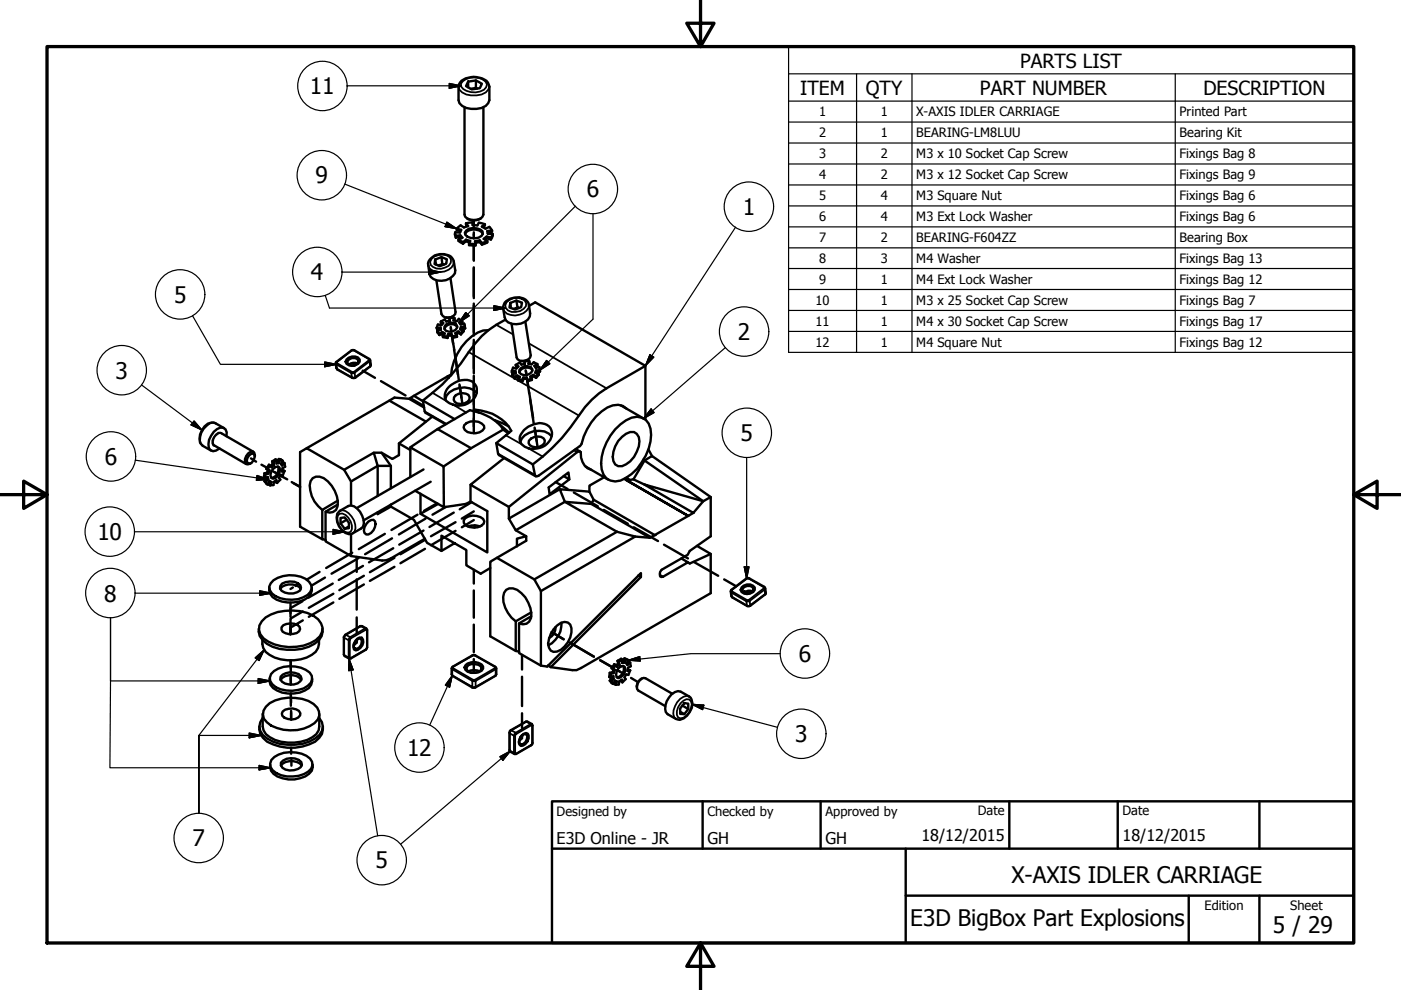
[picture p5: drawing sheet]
<svg xmlns="http://www.w3.org/2000/svg" width="297mm" height="210mm" viewBox="0 0 297 210" stroke-linecap="round" stroke-linejoin="round" font-family="sans-serif">
<!-- layer: Tweak Trail (ISO) -->
<g fill="none" stroke="#000" stroke-width=".51">
<path d="M100.5 46.8v1.2M100.5 49.2v1.3M100.5 52.1v3.2M100.5 56.7v6.5M76.9 78.6l2.6 1.5M95.2 67.3l.2 1.1M95.6 69.3l.1 1v-.2M95.6 69.6v.2M96.1 72.9l-.2-1.2 .4 2.5M96.3 74.1l.8 5.3M96.5 75.5l.8 5.1M100.5 64.4v6.8"/>
<path d="M100.5 72v7.2M100.5 79.7v7.4M111.2 76.6l.1 1M111.4 78.5l.2 1v-.3M111.5 78.7l.1 .3M53.2 97.2l1.1 .7M55.4 98.5l1.2 .7M57.7 99.8l.6 .4M80.8 80.8l5.2 3.1M87.2 84.6l2.7 1.5M97.4 81.5l.6 4.1M100.5 87.3v4.6"/>
<path d="M112 82l-.2-1.1 .4 2.5M112.2 83.2l.8 5.4M112.4 84.7l.8 5.1M113.3 90.6l.7 4.2M58.2 100.1l1.8 1M58.9 100.5l2 1.1M61.8 102.2l1.8 1-1.4-.7M74.7 117.2l-5.5 3.2M75.6 118.1v3.2M76 118.3l-5.7 3.3M77 120l-5.2 3M81.6 113.2l-5.5 3.2"/>
<path d="M83.1 114.1l-5.7 3.4M83.4 116.2l-5.2 3M83.6 118.3l-5.2 3M88.5 109.1l-5.5 3.3M89.8 112.5l-5.2 3M90.1 114.5l-5.2 3M90.1 116.4l-5.2 3M90.2 110l-5.6 3.3M92.6 106.7l-2.7 1.6M94.6 107.5l-2.9 1.6M96.2 108.7l-5.1 3M96.6 110.7l-5.2 3"/>
<path d="M96.6 112.6l-5.2 3M100 106.5l-2.5 1.5M100.5 108.4l-2.6 1.6M100.5 110.3l-2.6 1.5M117.8 102.2l2.5 1.5M121.7 104.4l5 3M128 108.1l5.1 2.9M134.4 111.8l5.1 2.9M140.8 115.5l5.1 2.9M147.1 119.2l5.2 2.9M61.6 127.8v2.2M61.6 132.6v1.9"/>
<path d="M61.6 132.2l.1 2.3M62.1 124.6l-.5 .3M63.2 123.9l-.5 .3M64.1 127.5l-2.5 1.4v1.9M64.2 129.6l-2.6 1.6v1.1M64.2 131.5l-2.6 1.6v.4M67.8 121.3l-2.8 1.6M68.9 122.5l-2.9 1.7M70.5 123.7l-5.1 3M70.7 125.9l-5.2 3M70.7 127.7l-5.2 3.1M75.6 122.8v6.5"/>
<path d="M75.6 130.9v3.2M75.6 135.7v.2M75.6 136.1v.2M77.2 122.1l-5.3 3M77.2 123.9l-5.3 3.1M83.6 120.2l-5.2 3M100.5 120.8v2.9M100.5 125.2v5.8M100.5 132.4v5.9M100.5 139.7v3M110.7 138.8v3.2M117 134l2.5 1.5"/>
<path d="M120.8 136.2l5.1 3M127.3 140l2.5 1.4M153.5 122.8l2.6 1.5M157.8 125.3l.3 .2M158.4 125.6l.3 .2M61.7 140.8v1.7M61.7 147.9v1.7M61.7 140.1v1.7M61.7 142.8v2.3M61.7 147.5v-.5v1.9M61.7 150.7v1.9M61.7 158.5v1.3"/>
<path d="M110.7 143.5v6.2M110.7 151.2v3.1M110.7 155.9v.2M110.7 156.4v.2M131.1 142.2l-.2-.1 1.4 .8M131.3 142.3l.1 .1M133.8 143.7l1.5 .9M61.8 161.1v1.2"/>
</g>
<g fill="#000">
<circle cx="74.9" cy="77.4" r=".25"/>
<circle cx="75" cy="77.5" r=".25"/>
</g>
<!-- layer: Visible (ISO) -->
<g fill="none" stroke="#000" stroke-width=".51">
<path d="M97.2 18.4v2.8a2.56 2.56 0 0 0 2.7 1.9 3.7 3.7 0 0 0 3.6-1.2l.3-.7v-2.8M99.3 17.3l1.6-.2 1.3 .7-.5 .9-1.7 .3-1.2-.7zM99.3 17.3v1.2M100.9 17.1v1.5l.3 .2M100.9 18.6l-1.1 .2M98.5 22.8v22.7a1.68 1.68 0 0 0 2 1.1 1.71 1.71 0 0 0 2-1.1v-22.7M92.3 55l1.3-.5 1.1 .5-.1 .9-1.3 .5-1.2-.4zM92.3 55l.2 1.1M93.6 54.5l.2 1.5 .3 .1M93.8 56l-.8 .3M95.5 59l1.1 7.1a1.63 1.63 0 0 1-1.4 1.3 1.63 1.63 0 0 1-1.6-.8l-1.1-7.2M96.2 55.4l.3 1.9a2.63 2.63 0 0 1-2.9 2.2 2.33 2.33 0 0 1-2.5-1.4l-.3-1.8"/>
<path d="M96.5 49.4l.1 1M96.6 50l1-.1v.3l-1 .2M96.6 50v.4M96.8 48.5l1 .2-.3 .6-1-.1 .1 .8M96.8 48.5v.3l.8 .2M97.2 50.8l1 .5M97.2 50.8v.3l1 .6M97.6 50.2l.3 .3M97.6 49.9l.4 .5-.8 .4M98.2 51.3v.4M98.6 49.6a2.27 2.27 0 0 1 3.8 0M98.8 47.3l.5 .6-.9 .3-.7-.4-.9 .7"/>
<path d="M98.8 47.3l1.3-.1 .1 .5 1 .1 .3-.6 1.3 .3M98.8 47.3l.2 .7M98.8 50.8v.4M98.8 50.8l.9 .3-.3 .6M98.8 51.2l.8 .2M98.8 51.2l-.6 .5M98.8 50.8l-.6 .5M98.9 48.9a2.73 2.73 0 0 1 3.4 .2l.1 .5a2.24 2.24 0 0 1-3.3 .6l-.4-.4-.1-.5zM99.1 46.3a2.52 2.52 0 0 0 2.8 0M99.4 51.7h1.4M99.4 51.7v.3h.7h.7v-.3M101.7 51l-1 .2 .1 .5"/>
<path d="M101.7 51.3l-.9 .2M102.2 51.5l-.5-.5v.3l.5 .6M102.2 51.5v.4M102.4 48.2l.4-.3v-.4l-.6 .5 .7 .5 .9-.4 .5 .8M103.2 50.1l-.6 .5 .7 .5M103.2 50.5l-.4 .3M103.3 51.1l-1.1 .4M103.3 51.1v.3l-1.1 .5M103.4 49.3l.9-.1v-.3l-1 .1 .1 .6M103.4 49.6h1.1M103.4 49.4v.2M104.1 50.4l-.9-.3v.4l.9 .3"/>
<path d="M104.1 50.4v.4M104.5 49.6l-.4 .8M104.5 49.6l-.2 .8-.2 .4M73.5 76.2a1.82 1.82 0 0 1 2.8 0 1.35 1.35 0 0 1-1.7 1.4l-.6-.2-.5-.3-.2-.4zM73.7 76.6a1.38 1.38 0 0 1 2.3 0 1.34 1.34 0 0 1-2.3 .4zM75.8 77.1a1.82 1.82 0 0 0-1.8 .2M92.6 69.5v.3h.8v.1M92.6 69.5l.8-.1 .1 .5-.8 .2M92.7 70.1v.4l.5 .5M92.7 70.1l.5 .7M93.2 70.8l.6-.4 .1 .3-.7 .3M93.2 70.8v.2"/>
<path d="M93.5 68.2v.3l.3 .2M93.5 68.2l.5 .3-.4 .4-.8-.1-.2 .7M93.8 70.4l.5 .3-.4 .5M93.9 71.2v.3l1 .2M93.9 71.2l.9 .2M93.9 70.7l.3 .2M94.6 68.8a1.57 1.57 0 0 1 2.3 .3v.4a1.63 1.63 0 0 1-2.7 .3v-.5zM94.8 71.4l.2-.6 .1 .4-.2 .5M94.8 71.4l.1 .3M95 70.8h.8v.5M95.1 71.2h.7M95.9 67.2l-1.3 .1"/>
<path d="M96.3 67.4v.5M96.3 67.4h-1l.1 .5-.8 .3-.3-.5-.8 .5M96.3 67.4l-.2 .5 .7 .2 .5-.5 .7 .4M96.8 71.1l.1 .3-1 .3-.1-.4M96.8 71.1l-1 .2M97 69.3a1.59 1.59 0 0 0-2.8 .5M97.2 70.3l-.7 .3 .3 .5M97.2 70.6l-.5 .3M97.7 70.6l-.5-.3v.3l.5 .3M97.7 70.6v.3M97.7 69.3l-.2 .5 .8 .2M97.8 69.6l-.1 .3"/>
<path d="M98 68l-.7 .4 .4 .4 .7-.2 .2 .7M98 68v.3l-.5 .3M98.3 70v.3l-.6 .6M98.3 70l-.6 .6M98.6 69.3h-.9l.1 .3h.8M98.6 69.3v.3M98.6 68.9v.7M103.6 70a6.2 6.2 0 0 0-4.7 2.3 12 12 0 0 0-3.3 7.3M108.2 64.2l1.3-.5 1.2 .5-.2 .9-1.3 .5-1.2-.4zM108.2 64.2l.1 1.1M108.5 78.6v.4h.8M108.5 78.6h.8v.6"/>
<path d="M108.6 79.3l.5 .9M108.6 79.3l.4 .6M109 79.9l.7-.3v.3l-.6 .3M109 79.9l.1 .3M109.3 78.9v.3M109.3 77.4l.1 .2 .3 .2M109.3 77.4l.6 .3-.4 .4-.7-.2-.3 .7M109.3 79.2l-.7 .1M109.5 63.7l.2 1.5 .3 .1M109.7 79.6l.5 .3-.4 .5M109.7 65.2l-.8 .3M109.7 79.9l.3 .2"/>
<path d="M110.5 78a1.66 1.66 0 0 1 2.3 .2 1.47 1.47 0 0 1-2.3 1.1l-.4-.3v-.5zM111.4 68.2l1.1 7.1a1.67 1.67 0 0 1-1.3 1.2 1.67 1.67 0 0 1-1.7-.7l-1-7.2M111.8 76.3l-.6 .3h-.8M112.1 64.6l.3 1.9a2.25 2.25 0 0 1-2 2.1 3.1 3.1 0 0 1-3.1-.7l-.6-2.5M112.2 76.6v.5M112.2 76.6h-1l.1 .5-.7 .2-.4-.4-.9 .5M112.2 76.6l-.2 .5 .7 .2 .5-.5 .7 .4M112.9 78.5a1.65 1.65 0 0 0-2.8 .5M113 79.5l-.6 .4 .4 .4M113.1 79.8l-.5 .2M113.6 79.8l-.6-.3 .1 .3 .6 .3M113.6 79.8l.1 .3"/>
<path d="M113.7 78.5l-.2 .5 .7 .2M113.7 78.8v.3M113.9 77.2l-.6 .4 .3 .4 .8-.2v.7M113.9 77.2l.1 .3-.5 .3M114.2 79.2v.3l-.5 .6M114.2 79.2l-.6 .6M114.4 78.5h-.7v.3h.8M114.4 78.5l.1 .3M114.4 78.1l.1 .7M43 94.5l1.8 1M45.5 94.5l6.7 3.9M45.7 89.8l1.8 1"/>
<path d="M46.9 91.9l6.8 3.9M48 92.5l.1-.8-.3-.7-.4-.3a2.56 2.56 0 0 0-2.6 1.7 2.69 2.69 0 0 0-.2 3l.5 .3 .7-.2 .7-.4M52.8 96.6l.5-.4h.4a1.38 1.38 0 0 1-.9 2.1l-.3-.2-.2-.4 .2-.6zM54 96.7l-.1-.7-.3-.3a1.86 1.86 0 0 0-1.5 2.6l.4 .2 .7-.3M56.7 99.5l.4 .2-.2 .7M56.8 99.6l-.2 .6M57.3 98.7l-.3-.2-.5 .9 .2 .1M57.3 98.7l-.6 .8M57.7 97.8l.1 .6 .3 .2-.1-.6M57.7 97.8l.3 .2M57.8 98.4l-.4 .4M57.8 99.5l.6-.5 .5-.1 .3 .2a1.84 1.84 0 0 1-1.4 2.4l-.3-.2-.2-.6 .2-.6z"/>
<path d="M58.1 98.6l-.5 .5-.3-.4M58.7 98h.2M58.7 97.6l-.1 .7 .5-.1M58.7 97.6l-.3-.2-.7 .4M58.7 97.6l-.7 .4M58.9 98.9a1.81 1.81 0 0 1-1.4 2.4M59.1 97.3l-.2 .7 .2 .2 .3-.8M59.1 97.3l.7 .3M59.1 97.3l.3 .1M59.4 97.4l.5 .3-.3 .6 .2 .4 .5-.5M59.9 99.7l.4 .2M60.3 99.9l-.4 .9-.3-.1-.5 .6 .3 .4-.7 .7"/>
<path d="M60.3 98.2l.2 .8-.6 .3-.1 .7 .5-.1M60.3 98.2l-.2-.2-.5 .5M89.8 99.5l-14.2 8.2M109.8 80.4l.1 .3 .8 .2M109.8 80.4l.9 .2M110.7 80.6l.2-.6 .1 .4-.3 .5M110.7 80.6v.3M110.9 80h.8l.1 .6M111.7 80.3l-.7 .1M112.8 80.3v.3l-1 .3v-.3M112.8 80.3l-1 .3M122.4 95.9l-14.5 11.6"/>
<path d="M124.1 98.9l4.9 2.8M130.4 91a7.2 7.2 0 0 1 4.7-2.6 2.81 2.81 0 0 1 2.8 2.5 11 11 0 0 1-6.3 11 2.95 2.95 0 0 1-4-2.4 10.8 10.8 0 0 1 2.8-8.5zM131.6 86l4.9 2.7M131.9 92.6l.8-.6 .9-.4a1.7 1.7 0 0 1 2 2 5.9 5.9 0 0 1-3.7 5.2 1.65 1.65 0 0 1-2-1.9 6 6 0 0 1 2-4.3zM56.1 100.4l.5-.2 .3 .2-.6 .1M56.1 102l.5-.5 .3 .1-.6 .6M56.1 100.4l.2 .1M56.1 100.4l-.2 .9 .3 .1M56.1 102l.2 .2M56.1 102l.6 .7M56.2 101.4l.6-.3 .1 .5M56.3 100.5l-.1 .9"/>
<path d="M56.3 102.2l.4 .5M56.5 101.3l.1 .2M56.7 102.7l.4-.7 .5 .2-.3 .7M57.1 102.1h.1M57.3 102.1l-.3 .7 .3 .1M58.4 102v.2l.3 .2M58.7 102.4l-.1-.6-.5 .3-.1 .7-.7 .1M72.1 108.3l1.8-1a2.19 2.19 0 0 1 2.4 1.2 3.3 3.3 0 0 1 .7 3.2l-.4 .3-1.8 1.1M72.2 109.8l.9-.1 .9 1.1v1.2l-.9 .1-.9-1.1zM73.5 110.2l-1.3 .8M74 111.6l-.9 .5M91.3 102.1l-14.2 8.2"/>
<path d="M54.9 133.3a3.1 3.1 0 0 0 1.7 3.2 10.5 10.5 0 0 0 10.1 0 3.1 3.1 0 0 0 1.7-3.2M55.6 135.7a2.96 2.96 0 0 0 1.5 3.1 8.8 8.8 0 0 0 9.8-.6l.5-.8 .2-1.7M56.3 130.9a10.6 10.6 0 0 1 10.1-.4 3.1 3.1 0 0 1 1.9 3.5 5.1 5.1 0 0 1-3.9 2.9 10.1 10.1 0 0 1-8.5-1.5 2.7 2.7 0 0 1 .4-4.5zM57.1 124.6a2.39 2.39 0 0 0 1.6 2.6 7 7 0 0 0 6.7-.6l.5-.7 .2-1.3M58 123a6.4 6.4 0 0 1 7.5 .4 1.72 1.72 0 0 1-.3 2.7 6.7 6.7 0 0 1-7.5-.3 1.72 1.72 0 0 1 .3-2.8zM59.4 124.9a2.76 2.76 0 0 1 3.4-.8l.6 .3 .4 .5M59.8 123.7a3.4 3.4 0 0 1 3.9 .4l.1 .5-.2 .6a3.3 3.3 0 0 1-3.9 .1l-.3-.6v-.5zM60.1 132.6a3.1 3.1 0 0 1 3.4 .3l.1 .5-.2 .4a3 3 0 0 1-3.5 .2l-.2-.5v-.5zM75.8 135.4l.5-.2h.4a1.76 1.76 0 0 1-1.3 2.7l-.3-.2a1.99 1.99 0 0 1 .7-2.3zM75.8 135.5l-.4 1-.4 .3M75.8 135.5l.5-.1 .3 .1a1.68 1.68 0 0 1-.9 2.1l-.5-.1-.2-.3 .1-.6zM132 139.9l-.1 .7 .5-.1"/>
<path d="M132 139.9l-.8 .4M132 139.9l-.3-.2-.8 .4M132.4 139.6l-.3 .7 .3 .2 .3-.8M132.4 139.6l.3 .1M132.4 139.6l.7 .3M132.7 139.7l.5 .3-.4 .6 .2 .4 .6-.5M157.2 124.6a1.82 1.82 0 0 1 2.8 0 1.35 1.35 0 0 1-1.6 1.4l-.7-.2-.5-.3-.2-.4zM157.7 124.5a1.26 1.26 0 0 1 2.1 .4 1.34 1.34 0 0 1-2.4 .5v-.5zM159.6 125.4a1.66 1.66 0 0 0-1.9 .3M55 154a3.2 3.2 0 0 0 1.6 3.3 10.6 10.6 0 0 0 10.2 0 3.2 3.2 0 0 0 1.7-3.3M55.7 151.4v2.6a3.4 3.4 0 0 0 2.6 2.9 9.2 9.2 0 0 0 8.8-1.2l.5-.9 .1-.8v-2.6M55.7 152.2a2.75 2.75 0 0 0 1 4.4 10.3 10.3 0 0 0 10 0 2.75 2.75 0 0 0 1-4.4"/>
<path d="M56.4 149.8a7.1 7.1 0 0 1 6.3-1.8 6.1 6.1 0 0 1 4.5 2 2.29 2.29 0 0 1-.5 3.3 8.7 8.7 0 0 1-10.1-.2 2.24 2.24 0 0 1-.2-3.3zM57.1 143.9a2.28 2.28 0 0 0 1.6 2.5 6.8 6.8 0 0 0 6.8-.5l.5-.7 .2-1.3M57.5 142.9a6.3 6.3 0 0 1 8.2-.3 1.77 1.77 0 0 1-.4 2.8 6.4 6.4 0 0 1-7.6-.3l-.4-.7-.1-.7zM59.5 143.5a2.98 2.98 0 0 1 4.3-.1l.1 .5a2.19 2.19 0 0 1-2.6 1.2l-.8-.2-.7-.3-.4-.5zM59.5 144.2a2.82 2.82 0 0 1 4.4 0M59.9 150.8a2.93 2.93 0 0 1 3.5-.1l.3 .5a1.59 1.59 0 0 1-1.9 1.4 1.79 1.79 0 0 1-2-1.3zM98.7 141.1a2.53 2.53 0 0 1 3.7 .2 1.37 1.37 0 0 1-1.7 1.4 1.76 1.76 0 0 1-2.2-1.2zM99.3 141.1a2.71 2.71 0 0 1 2.6 .2l.2 .4a1.89 1.89 0 0 1-2.8 .6l-.4-.3v-.5zM99.3 142.3a2.84 2.84 0 0 1 2.4 0M110.5 156.1l.5-.5 .5-.2 .4 .1a1.86 1.86 0 0 1-1.5 2.7l-.3-.4-.1-.5zM110.7 155.9l.6-.3 .3 .1a1.51 1.51 0 0 1-1.2 2.1 1.3 1.3 0 0 1 .3-1.9zM110.8 155.8l-.4 1-.3 .3"/>
<path d="M129.3 144.3l.6-.5 .2 .1-.5 .6M129.3 142.7l.6-.2 .2 .2-.5 .1M129.3 144.3l.7 .7M129.3 144.3l.3 .2M129.3 142.7l-.1 .8 .3 .2M129.3 142.7l.3 .1M129.5 143.7l.5-.3 .1 .5M129.6 144.5l.4 .5M129.6 142.8l-.1 .9M129.8 143.5l.1 .3M130 141.8l.4 .2-.3 .7M130.1 141.9l-.2 .6"/>
<path d="M130.4 144.4h.1l-.3 .7 .4 .1 .2-.7-.4-.2-.4 .7M130.6 141l-.4-.2-.5 .9 .3 .1M130.6 141l-.6 .8M130.9 140.1l.3 .2M130.9 140.1l.2 .6M131.1 141.8l.5-.5 .5-.1 .4 .2a1.88 1.88 0 0 1-1.4 2.4 1.34 1.34 0 0 1 0-2zM131.1 140.7l-.5 .4M131.1 140.7l.2 .2M131.2 140.3l.1 .6M131.3 140.9l-.5 .5-.2-.4M131.6 144.2l.4 .5-.1-.6-.6 .3-.1 .7-.6 .1M131.9 140.3h.2"/>
<path d="M132.1 141.2a1.81 1.81 0 0 1-1.4 2.4M133.1 142l.5 .1M133.6 140.5l-.3-.2-.4 .5M133.6 140.5l.1 .8-.5 .3-.2 .7 .6-.2M133.6 142.1l-.4 1-.4-.1-.4 .6 .3 .4-.7 .7M136.1 143.9a1.96 1.96 0 0 0-1.1 1.8M142.6 147.1l-5.8-3.3a1.72 1.72 0 0 0-1.5 2.6l5.7 3.3M144.2 150.9l.9 .5M144.7 149.6l1.2 .7M145.1 149.1l.8 .1v1.1l-.8 1.1h-.9v-1.2zM146.1 147.7l-1.8-1a2.19 2.19 0 0 0-2.4 1.2 3.5 3.5 0 0 0-.7 3.1l.3 .4 1.8 1M57.3 162.1a2.32 2.32 0 0 0 1.5 2.5 6.5 6.5 0 0 0 6.7-.5l.6-.7 .2-1.3"/>
<path d="M57.5 161.1a6.4 6.4 0 0 1 8.2-.3 1.77 1.77 0 0 1-.4 2.8 6.7 6.7 0 0 1-7.5-.3l-.5-.7v-.7zM59.6 162.3a3.1 3.1 0 0 1 4-.4l.3 .4M60 161.3a3.2 3.2 0 0 1 3.9 .3l.1 .6a2.6 2.6 0 0 1-3.5 1l-.6-.4-.3-.5v-.6z"/>
</g>
<!-- layer: Border (ISO) -->
<g fill="none" stroke="#000" stroke-width=".38">
<path d="M97.2 18.4a2.56 2.56 0 0 0 2.7 1.8 3.7 3.7 0 0 0 3.6-1.2l.3-.6M98.1 17.2a3.8 3.8 0 0 1 4.9 .2l.3 .5a2.2 2.2 0 0 1-2.5 1.7 3.4 3.4 0 0 1-3-1.2l-.1-.6zM91.5 54.9a2.94 2.94 0 0 1 3.9-.3l.2 .5v.6a2.71 2.71 0 0 1-4.3 .5l-.1-.7zM96.2 55.4a2.25 2.25 0 0 1-2 2.2 3.1 3.1 0 0 1-3.1-.7l-.3-.6M71.3 78l.2 .3M71.3 76.7h.1l-.1 .2 .1 .1M71.3 77.3l3.2 1.8 .1 .9-3.2-1.8zM71.4 77l-.1 .3-.1-.2M71.4 77l3.2 1.8M74.5 79l.6-.2 .1 .2-.3 .2-.4-.1zM74.5 74.3l-3.1 2.4M75 74.3l3.2 1.8"/>
<path d="M75.1 74.3h-.6M75.2 79l3.2-2.4 .1 1-3.2 2.4zM78.2 76.4l-3.1 2.4M78.3 76.1h-.1v.3l.2 .2 .1-.2M78.6 77.3l-.1 .4M99.4 74.6l23.3 13.5M105.2 68.9l3.6 2M107.4 64.1a2.84 2.84 0 0 1 3.9-.4l.3 .6-.1 .6a2.87 2.87 0 0 1-3.8 .9l-.4-.5-.2-.6zM112.1 64.6a2.3 2.3 0 0 1-1.9 2.1 3.2 3.2 0 0 1-3.3-.7l-.2-.6M112.1 72.8l16.5 9.5M45.7 89.8l-.6-.2a3.7 3.7 0 0 0-2.6 3l-.1 .8 .2 .7 .4 .4M46.9 91.9a1.75 1.75 0 0 0-1.8 1.7l.1 .5 .3 .4"/>
<path d="M47.1 92l-.3-.3a1.96 1.96 0 0 0-1.8 2.3l.2 .5 .5 .1M74.7 80.1l.6-.1v.1M90 87.2l4.7 2.7M91.7 83.3l3 1.8M96.1 85.8l2.8 1.7M105.6 96.2l7.8 4.5M107.3 92.3l3.3 1.9M112 95l3.1 1.8M121.7 95.5l.7 .4M72 108.9a2.19 2.19 0 0 1 2.4 1.7l.2 .8v.8l-.2 .5a1.82 1.82 0 0 1-2.4-1 2.03 2.03 0 0 1 0-2.8zM72.1 108.3a2.19 2.19 0 0 1 2.4 1.2 3.3 3.3 0 0 1 .7 3.2l-.4 .4M72.9 138.8l.2 .3"/>
<path d="M73 135.2l.9 .5v3.7l-.9-.5zM73.2 134.6h.1l-.3 .6-.1-.1M73.3 134.6l3.2-1.8 .9 .5-3.2 1.8zM74.2 139.4h-.3l.1 .2M74.2 139.4l.2 .2M74.2 135.7v3.7M74.2 135.1l.2 .3-.4 .4-.1-.1 .1-.3zM76.4 132.8h.4M77.6 137.7l-.1 .1M77.6 133.5l-3.2 1.9M77.6 137.7l-3.2 1.8M77.7 133.3h-.3l.4 .3"/>
<path d="M77.8 133.6v3.7M77.9 137.3l-.3 .4M77.9 133.6h-.1M100.1 139h.7M100.3 139l-4.3 2.4M100.7 139l4.3 2.4M139.9 121.8l.7 .5M155.1 126.4l.2 .3M155.1 125.1h.1l-.1 .2 .1 .1M155.1 125.6l3.1 1.9 .2 .9-3.2-1.8zM155.2 125.4l-.1 .2-.2-.2M155.2 125.4l3.2 1.8"/>
<path d="M158.2 122.7h.7M158.2 127.4l.6-.2 .1 .2-.3 .1h-.4zM158.3 122.7l-3.1 2.4M158.7 122.7l3.2 1.8M158.9 127.4l3.2-2.4 .1 1-3.1 2.4zM159.1 128.4l-.7 .1M161.9 124.7l-3.1 2.5M162.1 124.4l-.2 .3 .2 .3 .1-.3M162.4 125.7l-.2 .3M95.8 143l.1 .3M95.9 141.9l4.2 2.5v1.2l-4.2-2.4zM95.9 141.4l.1 .2"/>
<path d="M96 141.6l-.1 .3-.1-.2M96 141.6l4.3 2.5M100.1 144.2l.6-.1 .1 .3h-.3h-.4zM100.1 145.8v-.2l.4 .2 .3-.2v.2M100.8 144.4l4.3-2.5v1.3l-4.3 2.4zM105 141.6l-4.3 2.5M105 141.4l.1 .5 .1-.2M105.2 143l-.2 .3M108 159l.1 .4M108.1 155.5l.9 .5v3.7l-.9-.6zM108.3 154.8h.1l-.3 .3v.4l-.1-.1M108.4 154.8l3.2-1.8 .9 .5-3.2 1.9z"/>
<path d="M109.2 159.7h-.2l.1 .2M109.2 159.7l.2 .2M109.2 156v3.7M109.3 155.4l.2 .2-.3 .4h-.2zM111.5 153h.3M112.6 158h.1M112.6 153.8l-3.1 1.8M112.6 158l-3.1 1.8M112.8 153.5h-.3l.3 .4M112.8 153.9v3.7M112.9 157.5l-.3 .5M112.9 153.8l-.1 .1"/>
<path d="M144.3 149.1l1.2-.9 .6 .1 .4 .4a2.94 2.94 0 0 1-2.2 3.6l-.5-.2a2.6 2.6 0 0 1 .5-3zM146.1 147.7a2.3 2.3 0 0 0-2.5 1.2 3.3 3.3 0 0 0-.7 3.2l.4 .3"/>
</g>
<g fill="none" stroke="#000" stroke-width=".51">
<path d="M97.2 18.4a2.21 2.21 0 0 1 2.1-1.9 4.3 4.3 0 0 1 4.1 1l.4 .9M96.2 55.4a2.03 2.03 0 0 0-2-1.5 2.97 2.97 0 0 0-3.5 2l.1 .4M71.2 76.9l3.6-2.7 3.5 1.9 .2 .3 .1 1.1-3.3 2.6-.3 .1-3.5-1.9-.2-.3zM95.6 79.4l-.8 .5 .4 .1-.4-.1-7 4M107.1 67.8a18.6 18.6 0 0 0-7.7 6.8 38.5 38.5 0 0 1-9.7 10.3l6.7 4M112.1 64.9l1.4-.8 23.3 13.5-8.2 4.7a18.1 18.1 0 0 0-5.9 5.8 38.9 38.9 0 0 1-9.7 10.4M112.1 64.6a2.35 2.35 0 0 0-3-1.5 2.51 2.51 0 0 0-2.4 1.9v.4M136.8 77.6v11.3M45.7 89.8a1.84 1.84 0 0 0-2.3 .6 3.7 3.7 0 0 0-1 3.5l.6 .6M79.2 96h1.7l2 2.8M80.1 98.8l-5.7 3.3v5.1M80.1 98.8l-.9-2.8-6.2 3.6"/>
<path d="M80.1 98.8h2.8v4.7M80.1 98.8v6.3M82.5 84.9l7.8 4.5M84.6 94v2.5l-1.4 .8-2.3-1.3M86.7 84.6l-3.1-.3-18.6 10.7M87 94.8l5.8-3.8 7.1 4-5.9 3.9zM87 94.8v6.3M89.7 85.1l-1.9-1.2-1.1 .7 3.2 1.8M89.7 84.9l.3 2.3 .2 .3 4.3 2.5M91.7 88.3l-7.1 5.7 2.4 1.4M92.8 91l6.8-4a10.2 10.2 0 0 1 7.1 4.1l1.1 .8M94 98.9l.1 8.6-6.1-3.5"/>
<path d="M95.2 82a4.1 4.1 0 0 1 5.3-.8 2.75 2.75 0 0 1-1.4 4.4 3.9 3.9 0 0 1-4.7-.9 2.52 2.52 0 0 1 .8-2.7zM96.6 83.8a2.36 2.36 0 0 1 2.7-.1l.3 .5a1.57 1.57 0 0 1-1.9 1.4h-.7l-.5-.3-.3-.5 .1-.6zM98.4 90.1a2.91 2.91 0 0 1 4.2 .2l.1 .5a2.82 2.82 0 0 1-4.1 .4l-.3-.6zM100.3 87.2l.3-.4 1.1 .7M100.6 86.8a9.4 9.4 0 0 1 7.8 4.5l-3.2 2.7 .4 2.2 .2 .3 7.8 4.5M101.1 83.3a4.3 4.3 0 0 0-6.4 .6l-.3 .7M104.8 89.1l3 1.3M105.3 89.5l2.6 2.2M106.7 91.1l-6.8 3.9M106.9 97.1l-7.1 5.7 8.1 4.7v2.5M111.1 91.2a4.6 4.6 0 0 1 4.9-1.1 2.38 2.38 0 0 1 0 4 4.2 4.2 0 0 1-5.4 .1 1.85 1.85 0 0 1 .1-2.5zM112.1 93.4a2.34 2.34 0 0 1 3.2-.5l.2 .5a1.67 1.67 0 0 1-1.9 1.4l-.7-.1-.6-.3-.2-.4z"/>
<path d="M117 92.5a4.1 4.1 0 0 0-6.7 1.3M122 95.2l1 .5M122.4 95.9l.3-.2 .4 .2a3.6 3.6 0 0 0 2.2 3.7M132.8 86.6a3.2 3.2 0 0 0-4-.2 12.1 12.1 0 0 0-5.5 7.7l-.4 .5-9 6.4-.4-.1-.1-.2-.4-2.2-7.8-4.5M136.5 97.4l.2 .2 1.5-.9 12.5 8.7M137.5 95.3l.7 1.4M68.3 108.1a6.1 6.1 0 0 1-2.5-6.1 1.85 1.85 0 0 1 2.8-.6 6.5 6.5 0 0 1 3 6 1.72 1.72 0 0 1-2.6 1.1M71.6 107l-2.6 1.5v6.3l5.4 3.1 6.6 .9h.9l1-.4 7.2-4.2M71.6 106.1l-3.3 2v6.2l.7 .2M72.1 108.3a1.85 1.85 0 0 0-.6 2.4 3.3 3.3 0 0 0 2.9 2.6l.4-.2M74.4 102.1l-1.4-2.5-8-4.6-1.4 .9v15.8l4.7 2.6M74.4 113.3v4.6"/>
<path d="M78.1 110.6l.6-.3 .5-.1a1.57 1.57 0 0 1 0 2.2l-.5 .6-.6 .3h-.4a1.42 1.42 0 0 1 0-2.2zM82.9 107v.4l4.9 2.8 2.8 4.9 3 1.7M82.9 107.4l-2.8 1.6v-.4M89.2 104.7v4.2l3.7-2.1M94.1 107.5l4.7-.7 1-.5 3.5 2.1v8.7l-14.1-8.2M96.4 115.2l-2.8 1.6v-3.2l5.3 3v3.3l3 1.7 2-1.2M98.6 109.9a3.1 3.1 0 0 1 3.8 .1l.3 .5a1.93 1.93 0 0 1-2.3 1.4l-.9-.2-.8-.3-.3-.5-.1-.5zM99.2 111.6l.8-.2 1.8 .2M99.8 102.8v3.5M100.6 111.4v.5M109.3 112.4l2.3 1.3v1l-6.3 3.6M111.6 113.7l-2 .5v1.7"/>
<path d="M118.7 103.7l-10.8 6.3 1.4 2.4 10.5-6-1.1-2.7 6.3 .5 .9 1.8M119.5 100.9l1.2 .7-4.2 3.2-.2-1.5 4.2-3.1 .2 1.4M125.3 106.8l-5.5-.4 11 6.3M125.9 106l12.9 7.4-1 .6-12.5-7.2zM128.1 101.2l-3.1 1.8v1.2M130.8 112.7l-17.5 10.1 1.4 2.5M130.8 112.7l3.9 1.1M132.4 101.6l.4 .2-.1-.4 .1 .4 13.1 7.6-12.8-7.4M132.9 101.3l.6 .5-.4 .2-.4-.7M133.5 101.8l.8-.2 2.4-4 12.4 8.7 1.6-.9v8.3l-4.5 3.1-.4 .8-5.5 3.2-.3 .5v.9l.6 .1 5.3-3.1-1.4-.8M134.3 101.6l2.3 1.1M136.6 102.7l12.5 3.6-2.1 2.4z"/>
<path d="M137.8 114l-3.1-.2-20 11.5v15.8M147 108.7l-8.2 4.7M147.8 115.7l2.9 1.7-4.5 2.1-.3-.3M150.7 117.4v8.4l-28.5 16.3-5.4-.7M73.2 134.6l3.2-1.8h.4l.9 .5 .2 .3v3.7l-.2 .3-3.3 2h-.4l-.9-.5-.2-.3v-3.7zM109.3 131.7a5.9 5.9 0 0 1-2.4-6 1.82 1.82 0 0 1 2.8-.6 6.5 6.5 0 0 1 2.9 5.9 1.72 1.72 0 0 1-2.6 1.2M112.6 130.7l-2.6 1.5v6.3l4.7 2.6 1.3 .2 19.9-19.8v.8l-19.1 19.1-.6-.3M112.6 129.8l-3.3 1.9v6.3l.7 .1M113.3 122.8l-8-4.5-1.4 .8v15.8l5.4 3.1M117.8 132.9a2.34 2.34 0 0 1-1.4 2.4M118.1 132.6a1.8 1.8 0 0 1 2.8-.2 4.7 4.7 0 0 1-2.8 5.7l-.8 .1a1.98 1.98 0 0 1-.9-2.7l.4-1.1 .5-1zM119.1 132.1a5.1 5.1 0 0 1-2.8 4.7"/>
<path d="M135.3 122l.6 .3M155.1 125.1l3.5-2.6 3.5 1.9 .1 .3 .2 1.2-3.7 2.7-3.4-1.9-.2-.3-.2-1zM95.9 141.4l4.6-2.6 4.5 2.6 .2 .3v1.3l-.2 .3-4.5 2.5-4.6-2.5-.1-.3v-1.3zM108.1 155l3.4-2h.3l1 .5 .1 .3-.1 4-3.4 2.1h-.3l-1-.5-.1-.4zM146.1 147.7a2.27 2.27 0 0 1 .1 3.3 2.6 2.6 0 0 1-2.4 1.6l-.5-.2"/>
</g>
<circle cx="138.8" cy="113.4" r=".25" fill="#000"/>
<!-- layer: Symbol (ISO) -->
<g fill="none" stroke="#000" stroke-width=".25">
<path d="M73.6 18.2h24.1M95.2 17.7l2.5 .5-2.5 .5zM167.2 15.7v-5.8h119.8v5.8M167.2 15.7h119.8v5.7M167.2 15.7v59h119.8v-53.3M181.6 15.7v59M193.4 15.7v59M249.2 15.7v59M73.1 39l23.7 9.5M167.2 21.4h119.8M167.2 25.9h119.8M167.2 30.3h119.8"/>
<path d="M167.2 34.8h119.8M167.2 39.2h119.8M72.5 57.7h20.9M90.9 57.2l2.5 .5-2.5 .5zM94.7 47.1l2.1 1.4-2.4-.5zM122 43.7l-24.7 24.7M125.7 45.3v22.4l-11.3 10.8M156 48.2l-19.2 29.4M167.2 43.7h119.8M167.2 48.1h119.8M167.2 52.5h119.8M167.2 56.9h119.8"/>
<path d="M40.8 67l5.9 10.3h24.6M68.8 76.7l2.5 .6-2.5 .5zM69 62.6l.8 2.7h37.4M98.7 66.3l.8 .7-2.2 1.4zM104.7 64.8l2.5 .5-2.5 .5zM115.9 76.4l.7 .7-2.2 1.4zM137.8 75.2l.8 .5-1.8 1.9zM153.8 73.7l-17.3 15M167.2 61.4h119.8M167.2 65.8h119.8M167.2 70.3h119.8M28.7 97.6l28.2 4"/>
<path d="M30 81.6l12.8 9.6M41.1 89.3l1.7 1.9-2.3-1.1zM138 86.7l.7 .8-2.2 1.2zM158.3 97v25.7M28.5 112.7h44.6M54.5 100.8l2.4 .8-2.5 .2zM70.6 112.2l2.5 .5-2.5 .6zM23.4 131v13.4v-13.4M28.7 125.8h28.9M54.1 139.5l1.9-1.7-1.1 2.3zM55.1 125.3l2.5 .5-2.5 .4zM56 137.8l-13.8 18.1v16.5v-16.5h13.2"/>
<path d="M74 139.6l.9 2.4-1 .2zM74 139.6l6.1 37.6M133.2 140l2.4-.8 .2 1zM157.8 120.2h1l-.5 2.5zM165.4 138.6h-18.9l-13.3 1.4M52.8 155.4l2.6 .5-2.6 .5zM54.7 143.9l2.6 .5-2.6 .5zM57.3 144.4h-33.9l-.1 18.4h34.1M95.9 143.2l-.6 2.5-.9-.4zM95.9 143.2l-4.8 10.5M108.2 159.2l-23.2 19.8M146.7 149.3l2.5 .2-.2 1z"/>
<path d="M146.7 149.3l18.1 4.9M54.9 162.3l2.5 .5-2.5 .4zM106 160.4l2.2-1.2-1.6 2z"/>
<circle cx="68.4" cy="18.2" r="5.2"/>
<circle cx="68.2" cy="37.2" r="5.2"/>
<circle cx="67.3" cy="57.7" r="5.2"/>
<circle cx="125.7" cy="40.1" r="5.2"/>
<circle cx="158.8" cy="43.8" r="5.2"/>
<circle cx="25.8" cy="78.5" r="5.2"/>
<circle cx="38.2" cy="62.4" r="5.2"/>
<circle cx="157.8" cy="70.3" r="5.2"/>
<circle cx="23.5" cy="96.8" r="5.2"/>
<circle cx="158.3" cy="91.8" r="5.2"/>
<circle cx="23.3" cy="112.7" r="5.2"/>
<circle cx="23.4" cy="125.7" r="5.2"/>
<circle cx="170.7" cy="138.6" r="5.2"/>
<circle cx="88.9" cy="158.5" r="5.2"/>
<circle cx="169.9" cy="155.6" r="5.2"/>
<circle cx="42.1" cy="177.7" r="5.2"/>
<circle cx="80.9" cy="182.4" r="5.2"/>
</g>
<!-- layer: Border (ISO) -->
<path d="M148.5 -.1v10l-2.9-5h5.8l-2.9 5M10 9.9h277v190h-277zM0 104.9h10l-5-2.9v5.8l5-2.9M287 104.9l5 2.9v-5.8l-5 2.9h10M148.5 199.9l2.9 5h-5.8l2.9-5v10" fill="none" stroke="#000" stroke-width=".7"/>
<!-- layer: Title (ISO) -->
<path d="M117 169.9h170v30h-170zM117 179.9h170M149 169.9v10M174 169.9v10M192 179.9v20M214 169.9v10M237 169.9v10M267 169.9v10M192 189.9h95M252 189.9v10M267 189.9v10" fill="none" stroke="#000" stroke-width=".51"/>
<!-- layer: Symbol (ISO) -->
<g fill="#000" stroke="#000" stroke-width=".25">
<path d="M95.2 18.7l2.5-.5zM95.2 17.7l2.5 .5-2.5 .5zM90.9 58.2l2.5-.5zM90.9 57.2l2.5 .5-2.5 .5zM94.4 48l2.4 .5zM94.7 47.1l2.1 1.4-2.4-.5zM68.8 77.8l2.5-.5zM68.8 76.7l2.5 .6-2.5 .5zM98.7 66.3l-1.4 2.1zM98.7 66.3l.8 .7-2.2 1.4zM104.7 65.8l2.5-.5zM104.7 64.8l2.5 .5-2.5 .5z"/>
<path d="M115.9 76.4l-1.5 2.1zM115.9 76.4l.7 .7-2.2 1.4zM137.8 75.2l-1 2.4zM137.8 75.2l.8 .5-1.8 1.9zM40.5 90.1l2.3 1.1zM41.1 89.3l1.7 1.9-2.3-1.1zM138 86.7l-1.5 2zM138 86.7l.7 .8-2.2 1.2zM54.4 101.8l2.5-.2zM54.5 100.8l2.4 .8-2.5 .2zM70.6 113.3l2.5-.6zM70.6 112.2l2.5 .5-2.5 .6z"/>
<path d="M55.1 126.2l2.5-.4zM55.1 125.3l2.5 .5-2.5 .4zM133.2 140l2.4-.8zM133.2 140l2.4-.8 .2 1zM157.8 120.2l.5 2.5zM157.8 120.2h1l-.5 2.5zM52.8 156.4l2.6-.5zM52.8 155.4l2.6 .5-2.6 .5zM54.7 144.9l2.6-.5zM54.7 143.9l2.6 .5-2.6 .5zM56 137.8l-1.1 2.3zM54.1 139.5l1.9-1.7-1.1 2.3z"/>
<path d="M74 139.6l.9 2.4zM74 139.6l.9 2.4-1 .2zM95.9 143.2l-.6 2.5zM95.9 143.2l-.6 2.5-.9-.4zM146.7 149.3l2.5 .2zM146.7 149.3l2.5 .2-.2 1zM54.9 163.2l2.5-.4zM54.9 162.3l2.5 .5-2.5 .4zM108.2 159.2l-1.6 2zM106 160.4l2.2-1.2-1.6 2z"/>
</g>
<g font-size="4.8">
<text x="65.7" y="20">11</text>
<text x="66.9" y="38.9">9</text>
<text x="124.4" y="41.8">6</text>
<text x="157.5" y="45.6">1</text>
<text x="65.9" y="59.4">4</text>
<text x="36.9" y="64.2">5</text>
<text x="156.5" y="72">2</text>
<text x="24.5" y="80.3">3</text>
<text x="157" y="93.5">5</text>
<text x="22.2" y="98.6">6</text>
<text x="20.6" y="114.5">10</text>
<text x="22.1" y="127.5">8</text>
<text x="169.4" y="140.4">6</text>
<text x="86.3" y="160.2">12</text>
<text x="168.6" y="157.4">3</text>
<text x="40.8" y="179.4">7</text>
<text x="79.6" y="184.1">5</text>
<text x="214.4" y="187.2">X-AXIS IDLER CARRIAGE</text>
<text x="193" y="196.3">E3D BigBox Part Explosions</text>
<text x="269.9" y="197.8">5 / 29</text>
</g>
<g font-size="4.1">
<text x="216.3" y="14.3">PARTS LIST</text>
<text x="169.7" y="20">ITEM</text>
<text x="183.6" y="20.1">QTY</text>
<text x="207.8" y="20">PART NUMBER</text>
<text x="255.1" y="20.1">DESCRIPTION</text>
</g>
<g font-size="3.4">
<text x="118" y="178.9">E3D Online - JR</text>
<text x="150" y="178.9">GH</text>
<text x="175" y="178.9">GH</text>
<text x="195.4" y="178.3">18/12/2015</text>
<text x="238" y="178.3">18/12/2015</text>
</g>
<g font-size="2.7">
<text x="173.7" y="24.7">1</text>
<text x="173.7" y="29.1">2</text>
<text x="186.8" y="24.7">1</text>
<text x="186.8" y="29.1">1</text>
<text x="194.2" y="24.7">X-AXIS IDLER CARRIAGE</text>
<text x="194.2" y="29.1">BEARING-LM8LUU</text>
<text x="250.1" y="24.7">Printed Part</text>
<text x="250.1" y="29.1">Bearing Kit</text>
<text x="173.7" y="33.6">3</text>
<text x="186.8" y="33.6">2</text>
<text x="194.2" y="33.6">M3 x 10 Socket Cap Screw</text>
<text x="250.1" y="33.6">Fixings Bag 8</text>
<text x="173.7" y="37.9">4</text>
<text x="186.8" y="38">2</text>
<text x="194.2" y="38">M3 x 12 Socket Cap Screw</text>
<text x="250.1" y="38">Fixings Bag 9</text>
<text x="173.7" y="42.4">5</text>
<text x="173.7" y="46.9">6</text>
<text x="186.8" y="42.4">4</text>
<text x="186.8" y="46.8">4</text>
<text x="194.2" y="42.5">M3 Square Nut</text>
<text x="194.2" y="46.9">M3 Ext Lock Washer</text>
<text x="250.1" y="42.5">Fixings Bag 6</text>
<text x="250.1" y="46.9">Fixings Bag 6</text>
<text x="173.7" y="51.3">7</text>
<text x="186.8" y="51.3">2</text>
<text x="194.2" y="51.3">BEARING-F604ZZ</text>
<text x="250.1" y="51.3">Bearing Box</text>
<text x="173.7" y="55.8">8</text>
<text x="186.8" y="55.8">3</text>
<text x="194.2" y="55.8">M4 Washer</text>
<text x="250.1" y="55.8">Fixings Bag 13</text>
<text x="172.9" y="64.6">10</text>
<text x="173.7" y="60.2">9</text>
<text x="186.8" y="60.2">1</text>
<text x="186.8" y="64.6">1</text>
<text x="194.2" y="60.2">M4 Ext Lock Washer</text>
<text x="194.2" y="64.7">M3 x 25 Socket Cap Screw</text>
<text x="250.1" y="60.2">Fixings Bag 12</text>
<text x="250.1" y="64.6">Fixings Bag 7</text>
<text x="172.9" y="69.1">11</text>
<text x="186.8" y="69.1">1</text>
<text x="194.2" y="69.1">M4 x 30 Socket Cap Screw</text>
<text x="250.1" y="69.1">Fixings Bag 17</text>
<text x="172.9" y="73.5">12</text>
<text x="186.8" y="73.5">1</text>
<text x="194.2" y="73.5">M4 Square Nut</text>
<text x="250.1" y="73.5">Fixings Bag 12</text>
<text x="118" y="173">Designed by</text>
<text x="150" y="173">Checked by</text>
<text x="175" y="173">Approved by</text>
<text x="207.3" y="172.9">Date</text>
<text x="238" y="172.9">Date</text>
<text x="255.4" y="193">Edition</text>
<text x="273.6" y="193">Sheet</text>
</g>
</svg>
